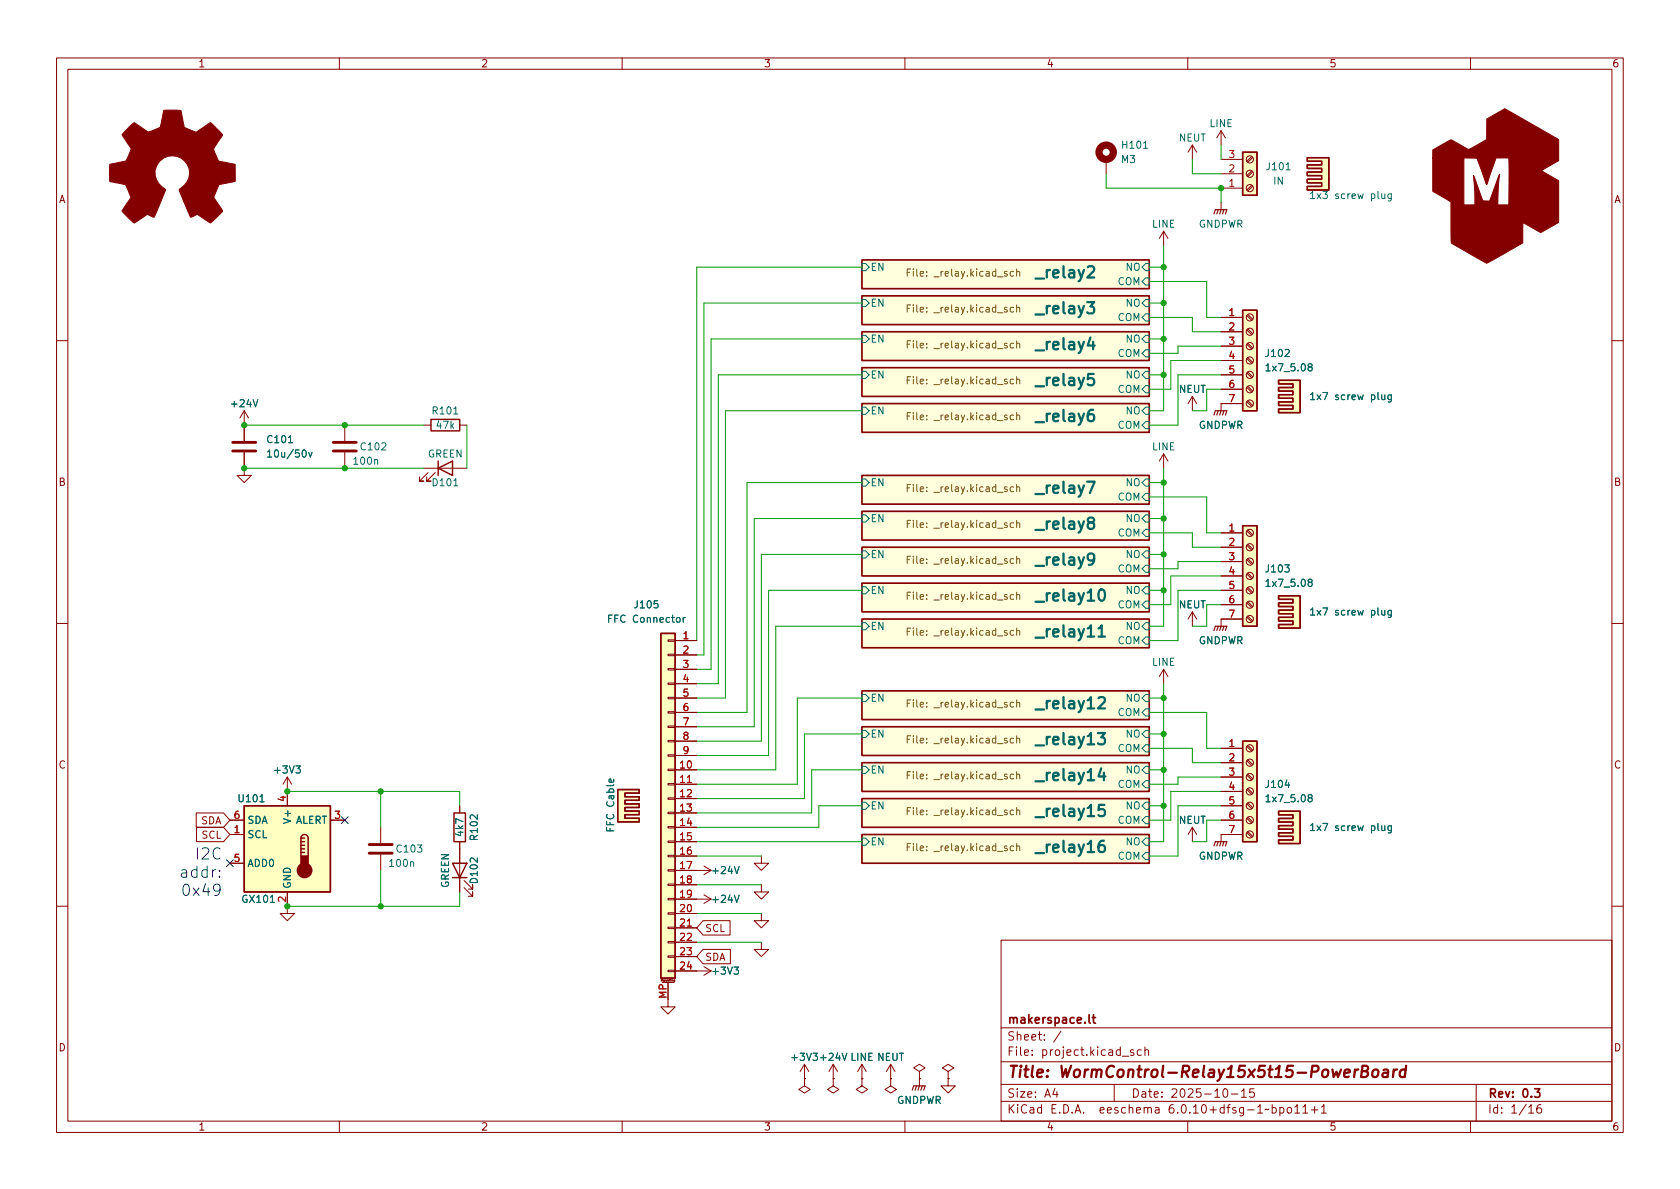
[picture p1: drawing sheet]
<svg xmlns="http://www.w3.org/2000/svg" width="297mm" height="210mm" viewBox="0 0 297 210" stroke-linecap="round" stroke-linejoin="round" font-family="sans-serif">
<g fill="none" stroke="#840000" stroke-width=".18">
<path d="M10 10.2h277v190.1h-277zM12 12.2h273v186.1h-273zM60 10.2v2M110 10.2v2M160 10.2v2M210 10.2v2M260 10.2v2M195.6 28.2v2.5M210.8 25.6v2.6M210.8 25.6l-.7 1.3M210.8 25.6l.8 1.3M215.9 23.1v2.5"/>
<path d="M215.9 35.8v1.3M215.9 23.1l-.8 1.3M215.9 23.1l.8 1.3M215.9 33.3h3.8M215.9 30.7h3.8M215.9 28.2h3.8M221.3 27.7l-.9 .8M221.3 30.2l-.9 .9M221.3 32.8l-.9 .8M221.5 27.9l-.9 .8M221.5 30.4l-.9 .8M221.5 32.9l-.9 .9"/>
<path d="M205.7 40.9v2.5M205.7 40.9l-.7 1.3M205.7 40.9l.8 1.3M215.9 56.1h3.8M215.9 58.7h3.8M220.4 58.3l.9 .9M220.4 55.8l.9 .8M220.6 58.2l.9 .8M220.6 55.6l.9 .9M10 60.2h2M43.2 72.6l-.8 1.3M43.2 72.6v5.4"/>
<path d="M43.2 72.6l.7 1.3M61 75.2v2.8M74.9 75.2h1.3M81.3 75.2h1.2M210.8 70.1l-.7 1.3M210.8 70.1v2.5M210.8 70.1l.8 1.3M215.9 61.2h3.8M215.9 63.7h3.8M215.9 66.3h3.8M215.9 68.8h3.8M219.7 71.4h-3.8v1.2"/>
<path d="M220.4 71l.9 .9M220.4 68.5l.9 .8M220.4 66l.9 .8M220.4 63.4l.9 .9M220.4 60.9l.9 .8M220.6 70.9l.9 .8M220.6 68.3l.9 .9M220.6 65.8l.9 .8M220.6 63.2l.9 .9M220.6 60.7l.9 .8M285 60.2h2M43.2 80v4.1h1.2l-1.2 1.2-1.3-1.2h1.3"/>
<path d="M61 80v2.8M74.9 82.8h7.6M75.7 83.6l-1.5 1.5h.7h-.7v-.8M77 83.6l-1.6 1.5h.8h-.8v-.8M205.7 80.3l-.7 1.2M205.7 80.3v2.5M205.7 80.3l.8 1.2M215.9 94.2h3.8M215.9 96.8h3.8M215.9 99.3h3.8M220.4 99l.9 .8M220.4 96.4l.9 .9"/>
<path d="M220.4 93.9l.9 .8M220.6 98.8l.9 .8M220.6 96.3l.9 .8M220.6 93.7l.9 .9M10 110.2h2M118.1 118.2h1.3v.3h-1.3zM118.1 115.7h1.3v.2h-1.3zM118.1 113.2h1.3v.2h-1.3zM119.4 113.3h3.8M119.4 115.8h3.8M119.4 118.4h3.8M205.7 118.4v2.5"/>
<path d="M205.7 118.4l-.7 1.2M205.7 118.4l.8 1.2M210.8 108.2v2.5M210.8 108.2l-.7 1.3M210.8 108.2l.8 1.3M215.9 101.8h3.8M215.9 104.4h3.8M215.9 106.9h3.8M219.7 109.5h-3.8v1.2M220.4 109.1l.9 .9M220.4 106.6l.9 .8M220.4 104.1l.9 .8"/>
<path d="M220.4 101.5l.9 .9M220.6 109l.9 .8M220.6 106.4l.9 .9M220.6 103.9l.9 .8M220.6 101.3l.9 .9M285 110.2h2M50.8 137.4v5.1M50.8 137.4l-.8 1.3M50.8 137.4l.8 1.3M118.1 138.6h1.3v.2h-1.3zM118.1 136h1.3v.3h-1.3zM118.1 133.5h1.3v.2h-1.3z"/>
<path d="M118.1 130.9h1.3v.3h-1.3zM118.1 128.4h1.3v.2h-1.3zM118.1 125.9h1.3v.2h-1.3zM118.1 123.3h1.3v.3h-1.3zM118.1 120.8h1.3v.2h-1.3zM119.4 136.1h3.8M119.4 138.7h3.8M119.4 120.9h3.8M119.4 123.4h3.8M119.4 126h3.8M119.4 128.5h3.8M119.4 131.1h3.8"/>
<path d="M119.4 133.6h3.8M215.9 132.3h3.8M215.9 134.9h3.8M215.9 137.4h3.8M215.9 139.9h3.8M220.4 139.6l.9 .9M220.4 137.1l.9 .8M220.4 134.5l.9 .9M220.4 132l.9 .8M220.6 139.4l.9 .9M220.6 136.9l.9 .8M220.6 134.4l.9 .8"/>
<path d="M220.6 131.8l.9 .9M34.7 143.8h4.8l1.1 1.2-1.1 1.3h-4.8zM34.8 146.3h4.7l1.1 1.3-1.1 1.2h-4.7zM40.6 145h2.6M40.6 147.6h2.6M40.6 152.6h2.6M50.8 157.7v3.8h1.3l-1.3 1.3-1.3-1.3h1.3M58.4 145h2.6M67.3 146.3v2.8M67.3 151.1v2.8M81.3 142.5v1.3M81.3 148.8v8.9"/>
<path d="M82 157l1.6 1.5v-.8v.8h-.8M82 155.7l1.6 1.5v-.7v.7h-.8M118.1 158.9h1.3v.2h-1.3zM118.1 156.3h1.3v.3h-1.3zM118.1 153.8h1.3v.2h-1.3zM118.1 151.3h1.3v.2h-1.3zM118.1 148.7h1.3v.3h-1.3zM118.1 146.2h1.3v.2h-1.3zM118.1 143.6h1.3v.3h-1.3zM118.1 141.1h1.3v.2h-1.3zM119.4 159h6.3M119.4 153.9h6.3"/>
<path d="M119.4 141.2h3.8M119.4 143.8h3.8M119.4 146.3h3.8M119.4 148.8h3.8M119.4 151.4h3.8M119.4 156.5h3.8M124.5 158.2l1.2 .8M124.5 153.2l1.2 .7M125.7 159l-1.2 .8M125.7 153.9l-1.2 .8M134.6 156.5v1.2h1.3l-1.3 1.3-1.3-1.3h1.3M134.6 151.4v1.2h1.3l-1.3 1.3-1.3-1.3h1.3"/>
<path d="M210.8 146.3v2.5M210.8 146.3l-.7 1.3M210.8 146.3l.8 1.3M215.9 142.5h3.8M215.9 145h3.8M219.7 147.6h-3.8v1.2M220.4 147.2l.9 .9M220.4 144.7l.9 .8M220.4 142.2l.9 .8M220.6 147.1l.9 .8M220.6 144.5l.9 .9M220.6 142l.9 .8"/>
<path d="M10 160.2h2M117.1 173.7h2M118.1 171.6h1.3v.2h-1.3zM118.1 169h1.3v.3h-1.3zM118.1 166.5h1.3v.2h-1.3zM118.1 164h1.3v.2h-1.3zM118.1 161.4h1.3v.3h-1.3zM118.1 173.7v4.3h1.3l-1.3 1.3-1.3-1.3h1.3M119.3 173.5h-.2l.1-.2h.1v.3h-.2M119.4 171.7h6.3M119.4 161.5h3.8M119.4 164.1h3.8"/>
<path d="M119.4 166.6h3.8M119.4 169.2h3.8M124.3 167.9h4.8v2.5h-4.8l-1.1-1.2zM124.3 162.8h4.8v2.5h-4.8l-1.1-1.2zM124.5 170.9l1.2 .8M125.7 171.7l-1.2 .8M134.6 161.5v1.3h1.3l-1.3 1.3-1.3-1.3h1.3M134.6 166.6v1.3h1.3l-1.3 1.3-1.3-1.3h1.3M177 166.3h108v32h-108zM285 160.2h2M60 198.3v2M110 198.3v2"/>
<path d="M142.2 190.7v1.3l1.1 .7-1.1 .6-1-.6 1-.7M142.2 190.7h.1M142.2 188.2l-.7 1.3M142.2 188.2v2.5M142.2 188.2l.8 1.3M147.3 190.7v1.3l1 .7-1 .6-1-.6 1-.7M147.3 190.7h.1M147.3 188.2l-.7 1.3M147.3 188.2v2.5M147.3 188.2l.8 1.3M152.4 190.7v1.3l1 .7-1 .6-1-.6 1-.7M152.4 190.7h.1"/>
<path d="M152.4 188.2l-.8 1.3M152.4 188.2v2.5M152.4 188.2l.8 1.3M157.5 190.7v1.3l1 .7-1 .6-1-.6 1-.7M157.5 190.7h.1M157.5 188.2l-.8 1.3M157.5 188.2v2.5M157.5 188.2l.7 1.3M160 198.3v2M162.6 189.5l1-.7-1-.6-1.1 .6 1.1 .7v1.2M162.6 190.7h.1M162.6 190.7v1.3"/>
<path d="M167.6 189.5l1.1-.7-1.1-.6-1 .6 1 .7v1.2M167.6 190.7h.1M167.6 190.7v1.3h1.3l-1.3 1.3-1.2-1.3h1.2M177 194.8h108M177 191.8h108M177 187.8h108M177 181.8h108M186.5 192.5l-.4 1h1M186.9 193v1M187.6 182.4l-1.3 1.9M197 191.8v3M198.4 186.8h1.2"/>
<path d="M200.4 185.7l-.3-.1-.2 .2v.3l.5 .1v.4h-.5M201.8 185.7l-.4-.1-.3 .3v.4l.1 .3h.6M202.4 185.8l.2-.2 .4 .1 .1 .9M202.4 185.1v1.5M210 198.3v2M216.4 192.6l.2-.1a.81 .81 0 0 1 .6 .7 .81 .81 0 0 1-.3 .8h-.2a.81 .81 0 0 1-.6-.6 .81 .81 0 0 1 .3-.8zM217.7 193.5h1.2M219.5 193l.4-.5v1.5M219.5 194h.9M221.7 192.5h-.7l-.1 .7 .2-.1 .5 .1 .2 .2-.1 .5-.2 .1-.6-.1M224.4 196.1l-.3 .2-.2-.2-.3 .2M224.9 195.9l.5-.1 .2 .3v.4l-.1 .3h-.6"/>
<path d="M224.9 195.3v1.5M226.3 195.9l.4-.1 .3 .3v.4l-.1 .3h-.6M226.3 195.8v1.5M227.7 195.9l.4-.1 .3 .3v.4l-.3 .3h-.4l-.1-.3v-.4zM228.9 195.8l.5-.5v1.5M228.9 196.8h.9M230.4 195.8l.4-.5v1.5M230.4 196.8h.8M231.9 196.3h1.1M232.4 195.7v1.1M233.6 195.8l.5-.5v1.5M233.6 196.8h.9"/>
<path d="M260 198.3v2M261 191.8v6.5M270.3 195.8l.4-.5v1.5M270.3 196.8h.9M272.4 195.3a.59 .59 0 0 0-.7 .7v.5l.2 .3h.4l.2-.1 .1-.5-.2-.2-.4-.1-.3 .3"/>
<circle cx="221" cy="30.7" r=".63"/>
<circle cx="221" cy="28.2" r=".63"/>
<circle cx="221" cy="33.3" r=".63"/>
<circle cx="221" cy="58.7" r=".63"/>
<circle cx="221" cy="56.1" r=".63"/>
<circle cx="221" cy="66.3" r=".63"/>
<circle cx="221" cy="63.7" r=".63"/>
<circle cx="221" cy="68.8" r=".63"/>
<circle cx="221" cy="71.4" r=".63"/>
<circle cx="221" cy="61.2" r=".63"/>
<circle cx="221" cy="94.2" r=".63"/>
<circle cx="221" cy="99.3" r=".63"/>
<circle cx="221" cy="96.8" r=".63"/>
<circle cx="221" cy="109.5" r=".63"/>
<circle cx="221" cy="101.8" r=".63"/>
<circle cx="221" cy="104.4" r=".63"/>
<circle cx="221" cy="106.9" r=".63"/>
<circle cx="221" cy="132.3" r=".63"/>
<circle cx="221" cy="139.9" r=".63"/>
<circle cx="221" cy="137.4" r=".63"/>
<circle cx="221" cy="134.9" r=".63"/>
<circle cx="221" cy="147.6" r=".63"/>
<circle cx="221" cy="142.5" r=".63"/>
<circle cx="221" cy="145" r=".63"/>
</g>
<g fill="none" stroke="#840000" stroke-width=".3">
<path d="M152.4 46h50.8v5h-50.8zM152.4 52.3h50.8v5.1h-50.8zM152.4 58.7h50.8v5h-50.8zM152.4 71.4h50.8v5h-50.8zM152.4 65h50.8v5.1h-50.8zM152.4 96.8h50.8v5h-50.8zM152.4 90.4h50.8v5.1h-50.8zM152.4 84.1h50.8v5h-50.8zM152.4 103.1h50.8v5.1h-50.8zM152.4 109.5h50.8v5h-50.8zM152.4 134.9h50.8v5h-50.8zM152.4 122.2h50.8v5h-50.8z"/>
<path d="M152.4 128.5h50.8v5.1h-50.8zM152.4 147.6h50.8v5h-50.8zM152.4 141.2h50.8v5.1h-50.8zM192.6 179.4v1.3l.2 .2M193.1 179.9h.6M193.3 179.4v1.3l.4 .2M271.3 192.5h1l-.5 .6 .4 .1v.7l-.2 .1h-.4l-.3-.1"/>
</g>
<path d="M240.2 189.1l-.4 .1-.3 .3M240.8 189.4l.9-.1a.46 .46 0 0 0 .2-.4 .46 .46 0 0 0-.3-.4h-.7l-.2 2h.7a.53 .53 0 0 0 .5-.5 .53 .53 0 0 0-.4-.6M242.8 189.3a.52 .52 0 0 1 .5-.2 .52 .52 0 0 1 .4 .4v.6a.55 .55 0 0 1-.6 .4 .55 .55 0 0 1-.5-.4zM244.6 189.2l.2-.1 .6 .1-.1 1.3M245.4 189.6l-.6 .1a.4 .4 0 0 0-.4 .3 .4 .4 0 0 0 .3 .5l.6-.1M246.4 189.1l-.1 1.4M247 189.1l-.4 .1-.2 .3M248.5 189.2a.66 .66 0 0 0-1 .3v.6l.1 .3 .2 .1 .6-.1M248.6 188.5l-.2 2" fill="none" stroke="#840000" stroke-width=".4"/>
<g fill="#ffd" stroke="#ffd" stroke-width=".18">
<path d="M152.4 103.1h50.8v5.1h-50.8z"/>
<path d="M152.4 134.9h50.8v5h-50.8z"/>
<path d="M152.4 46h50.8v5h-50.8z"/>
<path d="M152.4 52.3h50.8v5.1h-50.8z"/>
<path d="M152.4 71.4h50.8v5h-50.8z"/>
<path d="M152.4 65h50.8v5.1h-50.8z"/>
<path d="M152.4 58.7h50.8v5h-50.8z"/>
<path d="M152.4 96.8h50.8v5h-50.8z"/>
<path d="M152.4 90.4h50.8v5.1h-50.8z"/>
<path d="M152.4 84.1h50.8v5h-50.8z"/>
<path d="M152.4 109.5h50.8v5h-50.8z"/>
<path d="M152.4 122.2h50.8v5h-50.8z"/>
<path d="M152.4 128.5h50.8v5.1h-50.8z"/>
<path d="M152.4 147.6h50.8v5h-50.8z"/>
<path d="M152.4 141.2h50.8v5.1h-50.8z"/>
</g>
<g fill="none" stroke="#006464" stroke-width=".18">
<path d="M231.7 34.2l.4-.4v1.3M231.7 35.1h.8M246 34.3v1l-.2 .2h-.3M246 34.3h-.4l-.2 .2 .1 .6h.5M152.4 46.6h.6l.7 .6-.7 .7h-.6zM152.4 53h.6l.7 .6-.7 .6h-.6zM152.4 59.3h.6l.7 .6-.7 .7h-.6zM202.6 49.1h.6v1.3h-.6l-.7-.6zM202.6 46.6h.6v1.3h-.6l-.7-.7zM202.6 55.5h.6v1.3h-.6l-.7-.7zM202.6 53h.6v1.2h-.6l-.7-.6zM202.6 59.3h.6v1.3h-.6l-.7-.7z"/>
<path d="M47.3 79.9l.4-.3v1.2M54.6 80l.3 .8 .3-.8M152.4 72h.6l.7 .6-.7 .7h-.6zM152.4 65.7h.6l.7 .6-.7 .6h-.6zM202.6 74.5h.6v1.3h-.6l-.7-.6zM202.6 72h.6v1.3h-.6l-.7-.7zM202.6 68.2h.6v1.3h-.6l-.7-.7zM202.6 65.7h.6v1.2h-.6l-.7-.6zM202.6 61.8h.6v1.3h-.6l-.7-.6zM231.7 69.8l.4-.4v1.3M231.7 70.7h.8M246 69.8v1.1l-.2 .2-.3-.1"/>
<path d="M246 69.9l-.4-.1-.2 .3 .1 .5h.5M47.3 80.8h.7M152.4 97.4h.6l.7 .6-.7 .7h-.6zM152.4 91.1h.6l.7 .6-.7 .6h-.6zM152.4 84.7h.6l.7 .6-.7 .7h-.6zM202.6 99.9h.6v1.3h-.6l-.7-.6zM202.6 97.4h.6v1.3h-.6l-.7-.7zM202.6 93.6h.6v1.3h-.6l-.7-.7zM202.6 91.1h.6v1.2h-.6l-.7-.6zM202.6 87.2h.6v1.3h-.6l-.7-.6zM202.6 84.7h.6v1.3h-.6l-.7-.7zM120.8 109.2v.8"/>
<path d="M121.2 109.2l-.4 .2M152.4 103.8h.6l.7 .6-.7 .6h-.6zM152.4 110.1h.6l.7 .6-.7 .7h-.6zM202.6 106.3h.6v1.3h-.6l-.7-.7zM202.6 103.8h.6v1.2h-.6l-.7-.6zM202.6 112.6h.6v1.3h-.6l-.7-.6zM202.6 110.1h.6v1.3h-.6l-.7-.7zM231.7 107.9l.4-.4v1.3M231.7 108.8h.8M246 107.9v1.1l-.2 .2-.3-.1M246 108l-.4-.1-.2 .3 .1 .5h.5M152.4 135.5h.6l.7 .6-.7 .7h-.6z"/>
<path d="M152.4 122.8h.6l.7 .6-.7 .7h-.6zM152.4 129.2h.6l.7 .6-.7 .6h-.6zM202.6 138h.6v1.3h-.6l-.7-.6zM202.6 135.5h.6v1.3h-.6l-.7-.7zM202.6 125.3h.6v1.3h-.6l-.7-.6zM202.6 122.8h.6v1.3h-.6l-.7-.7zM202.6 131.7h.6v1.3h-.6l-.7-.7zM202.6 129.2h.6v1.2h-.6l-.7-.6zM152.4 148.2h.6l.7 .6-.7 .7h-.6zM152.4 141.9h.6l.7 .6-.7 .6h-.6zM202.6 150.7h.6v1.3h-.6l-.7-.6zM202.6 148.2h.6v1.3h-.6l-.7-.7z"/>
<path d="M202.6 144.4h.6v1.3h-.6l-.7-.7zM202.6 141.9h.6v1.2h-.6l-.7-.6zM231.7 146l.4-.4v1.3M231.7 146.9h.8M246 146v1.1l-.2 .2-.3-.1M246 146.1l-.4-.1-.2 .3 .1 .5h.5"/>
</g>
<g fill="none" stroke="#725600" stroke-width=".18">
<path d="M160.4 48.2h.4M160.4 54.5h.4M161 47.6h-.6v1.2M161 53.9h-.6v1.3M179.2 48h-.4l-.2 .2 .1 .6h.5M179.2 54.4l-.4-.1-.2 .3 .1 .5h.5M179.8 48.1l.1-.1h.3l.1 .8M179.8 54.5l.1-.2 .3 .1 .1 .8M179.8 47.6v1.2M179.8 53.9v1.3M160.4 73.6h.4M160.4 67.2h.4"/>
<path d="M160.4 60.9h.4M161 73h-.6v1.2M161 66.6h-.6v1.3M161 60.3h-.6v1.2M179.2 73.4h-.4l-.2 .2 .1 .6h.5M179.2 67.1l-.4-.1-.2 .3 .1 .5h.5M179.2 60.7h-.4l-.2 .2 .1 .6h.5M179.8 73.5l.1-.1h.3l.1 .8M179.8 67.2l.1-.2 .3 .1 .1 .8M179.8 60.8l.1-.1h.3l.1 .8M179.8 60.3v1.2M179.8 66.6v1.3"/>
<path d="M179.8 73v1.2M160.4 99h.4M160.4 92.6h.4M160.4 86.3h.4M161 98.4h-.6v1.2M161 92h-.6v1.3M161 85.7h-.6v1.2M179.2 98.8h-.4l-.2 .2 .1 .6h.5M179.2 92.5l-.4-.1-.2 .3 .1 .5h.5M179.2 86.1h-.4l-.2 .2 .1 .6h.5M179.8 98.9l.1-.1h.3l.1 .8M179.8 92.6l.1-.2 .3 .1 .1 .8"/>
<path d="M179.8 86.2l.1-.1h.3l.1 .8M179.8 85.7v1.2M179.8 92v1.3M179.8 98.4v1.2M160.4 105.3h.4M160.4 111.7h.4M161 104.7h-.6v1.3M161 111.1h-.6v1.2M179.2 105.2l-.4-.1-.2 .3 .1 .5h.5M179.2 111.5h-.4l-.2 .2 .1 .6h.5M179.8 105.3l.1-.2 .3 .1 .1 .8M179.8 111.6l.1-.1h.3l.1 .8"/>
<path d="M179.8 104.7v1.3M179.8 111.1v1.2M160.4 137.1h.4M160.4 124.4h.4M160.4 130.7h.4M161 136.5h-.6v1.2M161 123.8h-.6v1.2M161 130.1h-.6v1.3M179.2 136.9h-.4l-.2 .2 .1 .6h.5M179.2 124.2h-.4l-.2 .2 .1 .6h.5M179.2 130.6l-.4-.1-.2 .3 .1 .5h.5M179.8 137l.1-.1h.3l.1 .8"/>
<path d="M179.8 124.3l.1-.1h.3l.1 .8M179.8 130.7l.1-.2 .3 .1 .1 .8M179.8 123.8v1.2M179.8 130.1v1.3M179.8 136.5v1.2M160.4 149.8h.4M160.4 143.4h.4M161 149.2h-.6v1.2M161 142.8h-.6v1.3M179.2 149.6h-.4l-.2 .2 .1 .6h.5M179.2 143.3l-.4-.1-.2 .3 .1 .5h.5M179.8 149.7l.1-.1h.3l.1 .8"/>
<path d="M179.8 143.4l.1-.2 .3 .1 .1 .8M179.8 142.8v1.3M179.8 149.2v1.2"/>
</g>
<g fill="none" stroke="#840000" stroke-width=".2">
<path d="M214.6 37.8l.3-.7h2l-.2 .7M215.4 37.1l-.3 .7M215.9 37.1l-.3 .7M216.4 37.1l-.2 .7M214.6 73.4l.3-.8h2l-.2 .8M215.4 72.6l-.3 .8M215.9 72.6l-.3 .8M216.4 72.6l-.2 .8M214.6 111.5l.3-.8h2l-.2 .8M215.4 110.7l-.3 .8M215.9 110.7l-.3 .8M216.4 110.7l-.2 .8"/>
<path d="M214.6 149.6l.3-.8h2l-.2 .8M215.4 148.8l-.3 .8M215.9 148.8l-.3 .8M216.4 148.8l-.2 .8M161.3 192.8l.2-.8h2.1l-.3 .8M162.1 192l-.3 .8M162.6 192l-.3 .8M163.1 192l-.3 .8"/>
</g>
<g fill="#ffffc2" stroke="#ffffc2" stroke-width=".18">
<path d="M219.7 131.1h2.5v17.7h-2.5z"/>
<path d="M226.1 147.3h2.5v-.7l1.3 .7v1.9h-3.8v-.7h2.5v-.6h-2.5z"/>
<path d="M226.1 143.5h3.8v3.8l-1.3-.7h-2.5v-.6h2.5v-.6h-2.5v-.7h2.5v-.6h-2.5z"/>
<path d="M219.7 93h2.5v17.7h-2.5z"/>
<path d="M226.1 109.2h2.5v-.7l1.3 .7v1.9h-3.8v-.7h2.5v-.6h-2.5z"/>
<path d="M226.1 105.4h3.8v3.8l-1.3-.7h-2.5v-.6h2.5v-.6h-2.5v-.7h2.5v-.6h-2.5z"/>
<path d="M231.1 31.7h2.6v-.6l1.2 .6v1.9h-3.8v-.6h2.6v-.7h-2.6z"/>
<path d="M231.1 27.9h3.8v3.8l-1.2-.6h-2.6v-.7h2.6v-.6h-2.6v-.6h2.6v-.7h-2.6z"/>
<path d="M219.7 26.9h2.5v7.6h-2.5z"/>
<path d="M219.7 54.9h2.5v17.7h-2.5z"/>
<path d="M226.1 71.1h2.5v-.7l1.3 .7v1.9h-3.8v-.7h2.5v-.6h-2.5z"/>
<path d="M226.1 67.3h3.8v3.8l-1.3-.7h-2.5v-.6h2.5v-.6h-2.5v-.7h2.5v-.6h-2.5z"/>
<path d="M116.8 112h2.6v61h-2.6z"/>
<path d="M109.2 139.6h3.8v.7h-2.5v.6h2.5v.6h-2.5v.7l-1.3-.7z"/>
<path d="M109.2 141.5l1.3 .7h2.5v.6h-2.5v.6h2.5v.7h-2.5v.6h2.5v.6h-3.8z"/>
<path d="M43.2 142.5h15.2v15.2h-15.2z"/>
</g>
<g fill="none" stroke="#840000" stroke-width=".25">
<path d="M219.7 26.9h2.5v7.6h-2.5zM231.1 27.9h3.8v5.7h-3.8v-.6h2.6v-.7h-2.6v-.6h2.6v-.6h-2.6v-.7h2.6v-.6h-2.6v-.6h2.6v-.7h-2.6zM219.7 54.9h2.5v17.7h-2.5zM76.2 74.2h5.1v2h-5.1zM226.1 67.3h3.8v5.7h-3.8v-.7h2.5v-.6h-2.5v-.6h2.5v-.7h-2.5v-.6h2.5v-.6h-2.5v-.7h2.5v-.6h-2.5zM77.5 82.8l2.5-1.3v2.6zM77.5 81.5v2.6M219.7 93h2.5v17.7h-2.5zM116.8 112h2.6v61h-2.6zM226.1 105.4h3.8v5.7h-3.8v-.7h2.5v-.6h-2.5v-.6h2.5v-.7h-2.5v-.6h2.5v-.6h-2.5v-.7h2.5v-.6h-2.5zM109.2 139.6h3.8v.7h-2.5v.6h2.5v.6h-2.5v.7h2.5v.6h-2.5v.6h2.5v.7h-2.5v.6h2.5v.6h-3.8zM219.7 131.1h2.5v17.7h-2.5z"/>
<path d="M43.2 142.5h15.2v15.2h-15.2zM53.2 148.2a.64 .64 0 0 1 .6-.6 .64 .64 0 0 1 .7 .6v3.2M53.2 150.7h.6M53.2 150.1h.6M53.2 149.5h.6M53.2 148.8h.6M53.2 148.2v3.2M53.2 148.2h.6M80 152.6h2.5l-1.2 2.6zM80 155.2h2.5M80.3 143.8h2v5h-2zM226.1 143.5h3.8v5.7h-3.8v-.7h2.5v-.6h-2.5v-.6h2.5v-.7h-2.5v-.6h2.5v-.6h-2.5v-.7h2.5v-.6h-2.5z"/>
</g>
<g fill="#840000" stroke="#840000" stroke-width=".18">
<path d="M253.3 26.5l3.2-1.8 2.4 1.3a1.06 1.06 0 0 0 1.6 0l2.3-1.3 .1-3.7 3.2-1.8 9.5 5.5v3.7l-3.1 1.8 3.1 1.7v7.4l-3.2 1.8-3.1-1.7-.1 3.6-6.3 3.6-6.3-3.6-.1-7.3-3.2-1.9v-5.9h5.5v8.3h2l-.3-5.2 1.7 4.5 1.2 .1 1.7-4.8-.3 5.4h2v-8.3h-2.3l-1.6 4.7-1.8-4.6-7.8-.1z"/>
<path d="M22.6 22.7l1.1-1 2.4 1.6a4.7 4.7 0 0 0 2.2-.8l.7-3h2.9a.92 .92 0 0 1 .3 1l.4 2 2.1 .9 2.4-1.7a.97 .97 0 0 1 .8 .6l1.4 1.6-1.5 2.3v.2l.2 .6 .6 1.5 3 .6v2.9l-2.8 .6-1 2.3 1.6 2.4-1.5 1.6a.81 .81 0 0 1-.8 .5l-2.2-1.5-1.2 .5-2.1-4.9a3.1 3.1 0 0 0 1.8-3.4 3.1 3.1 0 0 0-2.9-2.5 3.1 3.1 0 0 0-3 2.4 3.1 3.1 0 0 0 1.7 3.4l.1 .1-2 4.9-1.1-.4a3.5 3.5 0 0 0-1.7 .9l-.8 .5-2.1-2a.93 .93 0 0 1 .4-.9l1.2-1.6-.9-2.1a3.7 3.7 0 0 0-1.9-.5l-1-.3v-2.8a.87 .87 0 0 1 .9-.3l2-.5 .6-1.3a.82 .82 0 0 0 0-1.2l-1.3-2.1z"/>
</g>
<circle cx="195.6" cy="26.9" r="1.27" fill="none" stroke="#840000" stroke-width="1.3"/>
<path d="M41.1 79.8h4.1M41.1 78.2h4.1M58.9 79.8h4.1M58.9 78.2h4.1M65.3 150.9h4M65.3 149.3h4" fill="none" stroke="#840000" stroke-width=".51"/>
<g fill="#840000" stroke="#840000" stroke-width=".25">
<path d="M53.2 151.4h1.3v1.9h-1.3z"/>
<circle cx="53.8" cy="153.9" r="1.27"/>
</g>
<g fill="none" stroke="#009600" stroke-width=".18">
<path d="M195.6 30.7v2.6h20.3v2.5M210.8 28.2v2.5h5.1M215.9 25.6v2.6M152.4 53.6h-27.9v62.2h-1.3M152.4 47.2h-29.2v66.1M152.4 59.9h-26.7v58.5h-2.5M203.2 49.8h10.2v6.3h2.5M203.2 53.6h2.5M203.2 56.1h7.6v2.6h5.1M203.2 47.2h2.5M203.2 59.9h2.5M205.7 43.4v29.2h-2.5"/>
<path d="M43.2 75.2h31.7M82.5 75.2v7.6M152.4 72.6h-24.1v50.8h-5.1M152.4 66.3h-25.4v54.6h-3.8M203.2 66.3h2.5M215.9 68.8h-2.5v3.8h-2.6M215.9 66.3h-7.6v8.9h-5.1M215.9 63.7h-8.9v5.1h-3.8M215.9 61.2h-7.6v1.3h-5.1M43.2 82.8h31.7M152.4 85.3h-20.3v40.7h-8.9M152.4 98h-17.8v33.1h-11.4"/>
<path d="M152.4 91.7h-19.1v36.8h-10.1M203.2 87.9h10.2v6.3h2.5M203.2 94.2h7.6v2.6h5.1M203.2 85.3h2.5M203.2 98h2.5M203.2 91.7h2.5M205.7 82.8v27.9h-2.5M215.9 99.3h-7.6v1.3h-5.1M152.4 110.7h-15.2v25.4h-14M152.4 104.4h-16.5v29.2h-12.7M203.2 104.4h2.5M215.9 106.9h-2.5v3.8h-2.6"/>
<path d="M215.9 101.8h-8.9v5.1h-3.8M215.9 104.4h-7.6v8.9h-5.1M50.8 139.9h30.5v2.6M67.3 139.9v6.4M152.4 129.8h-10.2v11.4h-19M152.4 123.4h-11.4v15.3h-17.8M152.4 136.1h-8.9v7.7h-20.3M203.2 126h10.2v6.3h2.5M203.2 129.8h2.5M203.2 136.1h2.5M203.2 132.3h7.6v2.6h5.1M203.2 123.4h2.5"/>
<path d="M205.7 120.9v27.9h-2.5M215.9 139.9h-8.9v5.1h-3.8M215.9 137.4h-7.6v1.3h-5.1M67.3 153.9v6.4M81.3 157.7v2.6h-30.5M123.2 148.8h29.2M123.2 151.4h11.4M123.2 156.5h11.4M152.4 142.5h-7.6v3.8h-21.6M203.2 142.5h2.5M215.9 145h-2.5v3.8h-2.6M215.9 142.5h-7.6v8.9h-5.1"/>
<path d="M123.2 166.6h11.4M123.2 161.5h11.4"/>
</g>
<path d="M40 152l1.2 1.3M41.2 152l-1.2 1.3M60.4 144.4l1.2 1.2M61.6 144.4l-1.2 1.2" fill="none" stroke="#000084" stroke-width=".18"/>
<g fill="#009600" stroke="#009600" stroke-width=".18">
<circle cx="50.8" cy="160.3" r=".46"/>
<circle cx="50.8" cy="139.9" r=".46"/>
<circle cx="67.3" cy="160.3" r=".46"/>
<circle cx="67.3" cy="139.9" r=".46"/>
<circle cx="61" cy="82.8" r=".46"/>
<circle cx="61" cy="75.2" r=".46"/>
<circle cx="43.2" cy="75.2" r=".46"/>
<circle cx="43.2" cy="82.8" r=".46"/>
<circle cx="205.7" cy="129.8" r=".46"/>
<circle cx="205.7" cy="136.1" r=".46"/>
<circle cx="205.7" cy="104.4" r=".46"/>
<circle cx="205.7" cy="123.4" r=".46"/>
<circle cx="205.7" cy="98" r=".46"/>
<circle cx="205.7" cy="91.7" r=".46"/>
<circle cx="205.7" cy="85.3" r=".46"/>
<circle cx="205.7" cy="66.3" r=".46"/>
<circle cx="205.7" cy="142.5" r=".46"/>
<circle cx="205.7" cy="59.9" r=".46"/>
<circle cx="205.7" cy="53.6" r=".46"/>
<circle cx="205.7" cy="47.2" r=".46"/>
<circle cx="215.9" cy="33.3" r=".46"/>
</g>
<g font-size="2.8" fill="#006464">
<text x="183.7" y="49.2">_relay2</text>
<text x="183.7" y="55.5">_relay3</text>
<text x="183.7" y="61.9">_relay4</text>
<text x="183.7" y="68.2">_relay5</text>
<text x="183.7" y="74.6">_relay6</text>
<text x="183.7" y="87.3">_relay7</text>
<text x="183.7" y="93.6">_relay8</text>
<text x="183.7" y="100">_relay9</text>
<text x="183.8" y="106.3">_relay10</text>
<text x="183.8" y="112.7">_relay11</text>
<text x="183.8" y="125.4">_relay12</text>
<text x="183.8" y="131.7">_relay13</text>
<text x="183.8" y="138.1">_relay14</text>
<text x="183.8" y="144.4">_relay15</text>
<text x="183.8" y="150.8">_relay16</text>
</g>
<g font-size="2.8" fill="#0000c2">
<text x="32.4" y="155.2">addr:</text>
<text x="35" y="152">I2C</text>
<text x="33.2" y="158.4">0x49</text>
</g>
<text font-size="2.8" fill="#840000" x="178" y="190.6">Title: WormControl-Relay15x5t15-PowerBoard</text>
<g font-size="2.1" fill="#840000">
<text x="178" y="184">Sheet: /</text>
<text x="178" y="181">makerspace.lt</text>
<text x="178" y="186.7">File: project.kicad_sch</text>
<text x="178" y="196.9">KiCad E.D.A. eeschema 6.0.10+dfsg-1~bpo11+1</text>
<text x="178" y="194.1">Size: A4</text>
<text x="200" y="194.1">Date: 2025-10-15</text>
<text x="263" y="194.1">Rev: 0.3</text>
<text x="263" y="196.9">Id: 1/16</text>
</g>
<g font-size="1.8" fill="#840000">
<text x="35" y="11.9">1</text>
<text x="85" y="11.9">2</text>
<text x="135" y="11.9">3</text>
<text x="185" y="11.9">4</text>
<text x="235" y="11.9">5</text>
<text x="285" y="11.9">6</text>
<text x="10.3" y="35.9">A</text>
<text x="285.3" y="35.9">A</text>
<text x="10.3" y="85.9">B</text>
<text x="285.3" y="85.9">B</text>
<text x="10.3" y="135.9">C</text>
<text x="285.3" y="135.9">C</text>
<text x="35.5" y="145.8">SDA</text>
<text x="35.7" y="148.3">SCL</text>
<text x="124.6" y="164.8">SCL</text>
<text x="124.6" y="169.9">SDA</text>
<text x="10.3" y="185.9">D</text>
<text x="285.3" y="185.9">D</text>
<text x="35" y="199.9">1</text>
<text x="85" y="199.9">2</text>
<text x="135" y="199.9">3</text>
<text x="185" y="199.9">4</text>
<text x="235" y="199.9">5</text>
<text x="285" y="199.9">6</text>
</g>
<g font-size="1.8" fill="#006464">
<text x="213.9" y="22.5">LINE</text>
<text x="198.3" y="28.8">M3</text>
<text x="198.6" y="26.3">H101</text>
<text x="208.4" y="25">NEUT</text>
<text x="224.1" y="30.1">J101</text>
<text x="225.2" y="32.6">IN</text>
<text x="232.6" y="35.2">1x3 screw plug</text>
<text x="203.7" y="40.3">LINE</text>
<text x="211.9" y="40.3">GNDPWR</text>
<text x="153.9" y="47.9">EN</text>
<text x="199.1" y="47.9">NO</text>
<text x="197.6" y="50.4">COM</text>
<text x="153.9" y="54.2">EN</text>
<text x="197.6" y="56.8">COM</text>
<text x="199.1" y="54.2">NO</text>
<text x="153.9" y="60.6">EN</text>
<text x="197.6" y="63.1">COM</text>
<text x="199.1" y="60.6">NO</text>
<text x="223.9" y="63.1">J102</text>
<text x="224.2" y="65.7">1x7_5.08</text>
<text x="153.9" y="66.9">EN</text>
<text x="197.6" y="69.5">COM</text>
<text x="199.1" y="66.9">NO</text>
<text x="208.4" y="69.5">NEUT</text>
<text x="232.6" y="70.7">1x7 screw plug</text>
<text x="41.1" y="72">+24V</text>
<text x="76.6" y="73.3">R101</text>
<text x="77.3" y="75.8">47k</text>
<text x="153.9" y="73.3">EN</text>
<text x="197.6" y="75.8">COM</text>
<text x="199.1" y="73.3">NO</text>
<text x="211.9" y="75.8">GNDPWR</text>
<text x="47.4" y="78.4">C101</text>
<text x="48" y="80.9">10u/50v</text>
<text x="62.7" y="82.2">100n</text>
<text x="63.9" y="79.6">C102</text>
<text x="75.6" y="80.9">GREEN</text>
<text x="203.7" y="79.6">LINE</text>
<text x="76.6" y="86">D101</text>
<text x="153.9" y="86">EN</text>
<text x="197.6" y="88.5">COM</text>
<text x="199.1" y="86">NO</text>
<text x="153.9" y="92.3">EN</text>
<text x="197.6" y="94.9">COM</text>
<text x="199.1" y="92.3">NO</text>
<text x="153.9" y="98.7">EN</text>
<text x="197.6" y="101.2">COM</text>
<text x="199.1" y="98.7">NO</text>
<text x="223.9" y="101.2">J103</text>
<text x="112.3" y="107.6">J105</text>
<text x="153.9" y="105">EN</text>
<text x="197.6" y="107.6">COM</text>
<text x="199.1" y="105">NO</text>
<text x="208.4" y="107.6">NEUT</text>
<text x="224.2" y="103.8">1x7_5.08</text>
<text x="107.9" y="110.1">FFC Connector</text>
<text x="153.9" y="111.4">EN</text>
<text x="197.6" y="113.9">COM</text>
<text x="199.1" y="111.4">NO</text>
<text x="211.9" y="113.9">GNDPWR</text>
<text x="232.6" y="108.8">1x7 screw plug</text>
<text x="203.7" y="117.7">LINE</text>
<text x="153.9" y="124.1">EN</text>
<text x="199.1" y="124.1">NO</text>
<text x="153.9" y="130.4">EN</text>
<text x="197.6" y="126.6">COM</text>
<text x="199.1" y="130.4">NO</text>
<text x="48.7" y="136.8">+3V3</text>
<text x="153.9" y="136.8">EN</text>
<text x="197.6" y="133">COM</text>
<text x="199.1" y="136.8">NO</text>
<text x="42.3" y="141.9">U101</text>
<text x="153.9" y="143.1">EN</text>
<text x="197.6" y="139.3">COM</text>
<text x="199.1" y="143.1">NO</text>
<text x="223.9" y="139.3">J104</text>
<text x="224.2" y="141.9">1x7_5.08</text>
<text x="43.7" y="148.2">SCL</text>
<text x="43.7" y="145.7">SDA</text>
<text x="51.4" y="145.2" transform="rotate(-90 51.4 145.2)">V+</text>
<text x="52" y="145.7">ALERT</text>
<text x="81.9" y="147.8" transform="rotate(-90 81.9 147.8)">4k7</text>
<text x="84.5" y="148.4" transform="rotate(-90 84.5 148.4)">R102</text>
<text x="108.6" y="146.7" transform="rotate(-90 108.6 146.7)">FFC Cable</text>
<text x="153.9" y="149.5">EN</text>
<text x="197.6" y="145.7">COM</text>
<text x="199.1" y="149.5">NO</text>
<text x="208.4" y="145.7">NEUT</text>
<text x="232.6" y="146.9">1x7 screw plug</text>
<text x="43.7" y="153.3">ADD0</text>
<text x="69" y="153.3">100n</text>
<text x="70.3" y="150.7">C103</text>
<text x="126.2" y="154.6">+24V</text>
<text x="197.6" y="152">COM</text>
<text x="211.9" y="152">GNDPWR</text>
<text x="43" y="159.6">GX101</text>
<text x="51.4" y="157.2" transform="rotate(-90 51.4 157.2)">GND</text>
<text x="79.4" y="157.1" transform="rotate(-90 79.4 157.1)">GREEN</text>
<text x="84.5" y="156" transform="rotate(-90 84.5 156)">D102</text>
<text x="126.2" y="159.6">+24V</text>
<text x="126.2" y="172.3">+3V3</text>
<text x="140.2" y="187.6">+3V3 +24V LINE NEUT</text>
<text x="158.5" y="195.2">GNDPWR</text>
</g>
<g font-size="1.8" fill="#a90000">
<text x="217.3" y="27.9">3</text>
<text x="217.3" y="33">1</text>
<text x="217.3" y="30.5">2</text>
<text x="217.3" y="55.9">1</text>
<text x="217.3" y="58.4">2</text>
<text x="217.3" y="61">3</text>
<text x="217.3" y="63.5">4</text>
<text x="217.3" y="66">5</text>
<text x="217.3" y="68.6">6</text>
<text x="217.3" y="71.1">7</text>
<text x="217.3" y="94">1</text>
<text x="217.3" y="96.5">2</text>
<text x="217.3" y="99.1">3</text>
<text x="217.3" y="101.6">4</text>
<text x="217.3" y="104.1">5</text>
<text x="217.3" y="106.7">6</text>
<text x="120.8" y="113">1</text>
<text x="217.3" y="109.2">7</text>
<text x="120.8" y="115.6">2</text>
<text x="120.8" y="118.1">3</text>
<text x="120.8" y="120.6">4</text>
<text x="120.8" y="123.2">5</text>
<text x="120.8" y="125.7">6</text>
<text x="120.8" y="128.3">7</text>
<text x="120.8" y="130.8">8</text>
<text x="120.3" y="135.9">10</text>
<text x="120.8" y="133.3">9</text>
<text x="217.3" y="132.1">1</text>
<text x="217.3" y="134.6">2</text>
<text x="217.3" y="137.2">3</text>
<text x="50.5" y="141.7" transform="rotate(-90 50.5 141.7)">4</text>
<text x="120.3" y="138.4">11</text>
<text x="120.3" y="141">12</text>
<text x="120.3" y="143.5">13</text>
<text x="217.3" y="139.7">4</text>
<text x="217.3" y="142.2">5</text>
<text x="41.4" y="147.3">1</text>
<text x="41.4" y="144.8">6</text>
<text x="59.2" y="144.8">3</text>
<text x="120.3" y="146">14</text>
<text x="120.3" y="148.6">15</text>
<text x="217.3" y="144.8">6</text>
<text x="217.3" y="147.3">7</text>
<text x="41.4" y="152.4">5</text>
<text x="120.3" y="151.1">16</text>
<text x="120.3" y="153.7">17</text>
<text x="50.5" y="159.5" transform="rotate(-90 50.5 159.5)">2</text>
<text x="120.3" y="156.2">18</text>
<text x="120.3" y="158.7">19</text>
<text x="120.3" y="161.3">20</text>
<text x="120.3" y="163.8">21</text>
<text x="120.3" y="166.4">22</text>
<text x="120.3" y="168.9">23</text>
<text x="120.3" y="171.4">24</text>
<text x="117.9" y="176.6" transform="rotate(-90 117.9 176.6)">MP</text>
</g>
<g font-size="1.8" fill="#725600">
<text x="161.2" y="48.9">File: _relay.kicad_sch</text>
<text x="161.2" y="55.2">File: _relay.kicad_sch</text>
<text x="161.2" y="61.6">File: _relay.kicad_sch</text>
<text x="161.2" y="67.9">File: _relay.kicad_sch</text>
<text x="161.2" y="74.3">File: _relay.kicad_sch</text>
<text x="161.2" y="87">File: _relay.kicad_sch</text>
<text x="161.2" y="93.3">File: _relay.kicad_sch</text>
<text x="161.2" y="99.7">File: _relay.kicad_sch</text>
<text x="161.2" y="106">File: _relay.kicad_sch</text>
<text x="161.2" y="112.4">File: _relay.kicad_sch</text>
<text x="161.2" y="125.1">File: _relay.kicad_sch</text>
<text x="161.2" y="131.4">File: _relay.kicad_sch</text>
<text x="161.2" y="137.8">File: _relay.kicad_sch</text>
<text x="161.2" y="144.1">File: _relay.kicad_sch</text>
<text x="161.2" y="150.5">File: _relay.kicad_sch</text>
</g>
<text font-size=".5" fill="#840000" x="116.9" y="173.5">Mounting</text>
</svg>
